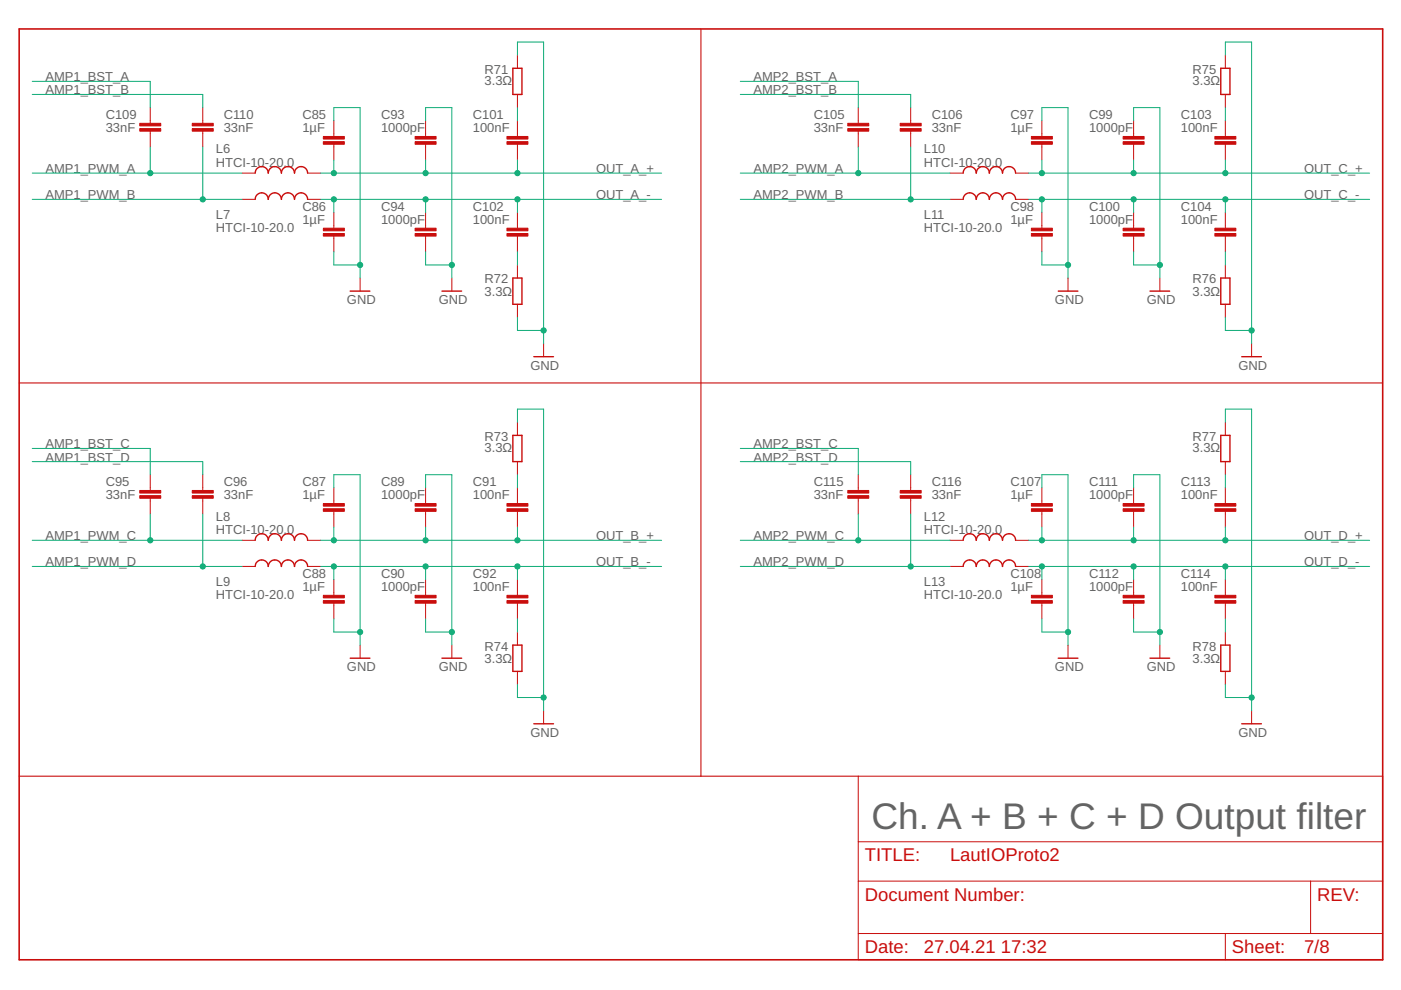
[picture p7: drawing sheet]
<svg xmlns="http://www.w3.org/2000/svg" width="297mm" height="210mm" viewBox="0 0 297 210" stroke-linecap="round" stroke-linejoin="round" font-family="sans-serif">
<path d="M148.6 6.1v158.5M4.1 81.2h289.1M4.1 164.6h177.9" fill="none" stroke="#c90d0c" stroke-width=".23"/>
<path d="M4.1 6.1h289.1v197.4h-289.1z" fill="none" stroke="#c90d0c" stroke-width=".34"/>
<g fill="none" stroke="#c90d0c" stroke-width=".21">
<path d="M109.7 11.7v2.8M259.8 11.7v2.8M31.9 22.8v3.3M31.9 27.8v3.4M43 22.8v3.3M43 27.8v3.4M51.3 36.7h2.8M65.2 36.7h2.8M70.8 25.6v3.3M70.8 30.6v3.3M90.2 25.6v3.3M90.2 30.6v3.3"/>
<path d="M109.7 20v2.8M109.7 25.6v3.3M109.7 30.6v3.3M182 22.8v3.3M182 27.8v3.4M193.1 22.8v3.3M193.1 27.8v3.4M201.4 36.7h2.8M215.3 36.7h2.8M220.9 25.6v3.3M220.9 30.6v3.3M240.3 25.6v3.3"/>
<path d="M240.3 30.6v3.3M259.8 20v2.8M259.8 25.6v3.3M259.8 30.6v3.3M51.3 42.3h2.8M65.2 42.3h2.8M70.8 45v3.4M70.8 50.1v3.3M76.3 58.9v2.8M90.2 45v3.4M90.2 50.1v3.3M95.8 58.9v2.8"/>
<path d="M109.7 45v3.4M109.7 50.1v3.3M109.7 56.2v2.7M201.4 42.3h2.8M215.3 42.3h2.8M220.9 45v3.4M220.9 50.1v3.3M226.4 58.9v2.8M240.3 45v3.4M240.3 50.1v3.3M245.9 58.9v2.8M259.8 45v3.4"/>
<path d="M259.8 50.1v3.3M259.8 56.2v2.7M109.7 64.5v2.8M115.3 72.9v2.7M259.8 64.5v2.8M265.4 72.9v2.7M109.7 89.5v2.8M109.7 97.9v2.7M259.8 89.5v2.8M259.8 97.9v2.7M31.9 100.6v3.4M31.9 105.6v3.4"/>
<path d="M43 100.6v3.4M43 105.6v3.4M51.3 114.6h2.8M65.2 114.6h2.8M70.8 103.4v3.4M70.8 108.4v3.4M90.2 103.4v3.4M90.2 108.4v3.4M109.7 103.4v3.4M109.7 108.4v3.4M182 100.6v3.4M182 105.6v3.4"/>
<path d="M193.1 100.6v3.4M193.1 105.6v3.4M201.4 114.6h2.8M215.3 114.6h2.8M220.9 103.4v3.4M220.9 108.4v3.4M240.3 103.4v3.4M240.3 108.4v3.4M259.8 103.4v3.4M259.8 108.4v3.4M51.3 120.1h2.8M65.2 120.1h2.8"/>
<path d="M70.8 122.9v3.3M70.8 127.9v3.3M76.3 136.8v2.8M90.2 122.9v3.3M90.2 127.9v3.3M95.8 136.8v2.8M109.7 122.9v3.3M109.7 127.9v3.3M109.7 134v2.8M201.4 120.1h2.8M215.3 120.1h2.8M220.9 122.9v3.3"/>
<path d="M220.9 127.9v3.3M226.4 136.8v2.8M240.3 122.9v3.3M240.3 127.9v3.3M245.9 136.8v2.8M259.8 122.9v3.3M259.8 127.9v3.3M259.8 134v2.8M109.7 142.3v2.8M115.3 150.7v2.8M259.8 142.3v2.8M265.4 150.7v2.8"/>
<path d="M182 164.6h111.2v38.9h-111.2zM182 178.5h111.2M182 186.8h111.2M182 197.9h111.2M259.8 197.9v5.6M277.9 186.8v11.1"/>
</g>
<g fill="none" stroke="#c90d0c" stroke-width=".3">
<path d="M108.7 14.5h2v5.5h-2zM258.8 14.5h2v5.5h-2zM54.1 36.7a1.39 1.39 0 0 1 1.4-1.4 1.39 1.39 0 0 1 1.4 1.4 1.4 1.4 0 0 1 1.4-1.4 1.4 1.4 0 0 1 1.4 1.4 1.39 1.39 0 0 1 1.4-1.4 1.39 1.39 0 0 1 1.3 1.4 1.39 1.39 0 0 1 1.4-1.4 1.39 1.39 0 0 1 1.4 1.4M204.2 36.7a1.39 1.39 0 0 1 1.4-1.4 1.39 1.39 0 0 1 1.4 1.4 1.39 1.39 0 0 1 1.4-1.4 1.39 1.39 0 0 1 1.4 1.4 1.4 1.4 0 0 1 1.4-1.4 1.4 1.4 0 0 1 1.4 1.4 1.39 1.39 0 0 1 1.3-1.4 1.39 1.39 0 0 1 1.4 1.4M54.1 42.3a1.39 1.39 0 0 1 1.4-1.4 1.39 1.39 0 0 1 1.4 1.4 1.4 1.4 0 0 1 1.4-1.4 1.4 1.4 0 0 1 1.4 1.4 1.39 1.39 0 0 1 1.4-1.4 1.39 1.39 0 0 1 1.3 1.4 1.39 1.39 0 0 1 1.4-1.4 1.39 1.39 0 0 1 1.4 1.4M108.7 58.9h2v5.6h-2zM204.2 42.3a1.39 1.39 0 0 1 1.4-1.4 1.39 1.39 0 0 1 1.4 1.4 1.39 1.39 0 0 1 1.4-1.4 1.39 1.39 0 0 1 1.4 1.4 1.4 1.4 0 0 1 1.4-1.4 1.4 1.4 0 0 1 1.4 1.4 1.39 1.39 0 0 1 1.3-1.4 1.39 1.39 0 0 1 1.4 1.4M258.8 58.9h2v5.6h-2zM74.3 61.7h4.1M93.7 61.7h4.2M113.2 75.6h4.1M224.4 61.7h4.1"/>
<path d="M243.8 61.7h4.2M263.3 75.6h4.1M108.7 92.3h2v5.6h-2zM258.8 92.3h2v5.6h-2zM54.1 114.6a1.39 1.39 0 0 1 1.4-1.4 1.39 1.39 0 0 1 1.4 1.4 1.4 1.4 0 0 1 1.4-1.4 1.4 1.4 0 0 1 1.4 1.4 1.39 1.39 0 0 1 1.4-1.4 1.39 1.39 0 0 1 1.3 1.4 1.39 1.39 0 0 1 1.4-1.4 1.39 1.39 0 0 1 1.4 1.4M204.2 114.6a1.39 1.39 0 0 1 1.4-1.4 1.39 1.39 0 0 1 1.4 1.4 1.39 1.39 0 0 1 1.4-1.4 1.39 1.39 0 0 1 1.4 1.4 1.4 1.4 0 0 1 1.4-1.4 1.4 1.4 0 0 1 1.4 1.4 1.39 1.39 0 0 1 1.3-1.4 1.39 1.39 0 0 1 1.4 1.4M54.1 120.1a1.39 1.39 0 0 1 1.4-1.4 1.39 1.39 0 0 1 1.4 1.4 1.4 1.4 0 0 1 1.4-1.4 1.4 1.4 0 0 1 1.4 1.4 1.39 1.39 0 0 1 1.4-1.4 1.39 1.39 0 0 1 1.3 1.4 1.39 1.39 0 0 1 1.4-1.4 1.39 1.39 0 0 1 1.4 1.4M74.3 139.6h4.1M93.7 139.6h4.2M108.7 136.8h2v5.5h-2zM204.2 120.1a1.39 1.39 0 0 1 1.4-1.4 1.39 1.39 0 0 1 1.4 1.4 1.39 1.39 0 0 1 1.4-1.4 1.39 1.39 0 0 1 1.4 1.4 1.4 1.4 0 0 1 1.4-1.4 1.4 1.4 0 0 1 1.4 1.4 1.39 1.39 0 0 1 1.3-1.4 1.39 1.39 0 0 1 1.4 1.4M224.4 139.6h4.1"/>
<path d="M243.8 139.6h4.2M258.8 136.8h2v5.5h-2zM113.2 153.5h4.1M263.3 153.5h4.1"/>
</g>
<g fill="#c90d0c" stroke="#c90d0c" stroke-width=".21">
<path d="M68.6 28.9h4.4v.6h-4.4z"/>
<path d="M68.6 30h4.4v.6h-4.4z"/>
<path d="M68.6 49.5h4.4v.6h-4.4z"/>
<path d="M68.6 48.4h4.4v.5h-4.4z"/>
<path d="M88 28.9h4.5v.6h-4.5z"/>
<path d="M88 30h4.5v.6h-4.5z"/>
<path d="M88 49.5h4.5v.6h-4.5z"/>
<path d="M88 48.4h4.5v.5h-4.5z"/>
<path d="M107.5 28.9h4.4v.6h-4.4z"/>
<path d="M107.5 30h4.4v.6h-4.4z"/>
<path d="M107.5 49.5h4.4v.6h-4.4z"/>
<path d="M107.5 48.4h4.4v.5h-4.4z"/>
<path d="M29.6 27.3h4.5v.5h-4.5z"/>
<path d="M29.6 26.1h4.5v.6h-4.5z"/>
<path d="M40.8 27.3h4.4v.5h-4.4z"/>
<path d="M40.8 26.1h4.4v.6h-4.4z"/>
<path d="M68.6 106.8h4.4v.5h-4.4z"/>
<path d="M68.6 107.9h4.4v.5h-4.4z"/>
<path d="M68.6 127.3h4.4v.6h-4.4z"/>
<path d="M68.6 126.2h4.4v.6h-4.4z"/>
<path d="M88 106.8h4.5v.5h-4.5z"/>
<path d="M88 107.9h4.5v.5h-4.5z"/>
<path d="M88 127.3h4.5v.6h-4.5z"/>
<path d="M88 126.2h4.5v.6h-4.5z"/>
<path d="M107.5 106.8h4.4v.5h-4.4z"/>
<path d="M107.5 107.9h4.4v.5h-4.4z"/>
<path d="M107.5 127.3h4.4v.6h-4.4z"/>
<path d="M107.5 126.2h4.4v.6h-4.4z"/>
<path d="M29.6 105.1h4.5v.5h-4.5z"/>
<path d="M29.6 104h4.5v.5h-4.5z"/>
<path d="M40.8 105.1h4.4v.5h-4.4z"/>
<path d="M40.8 104h4.4v.5h-4.4z"/>
<path d="M218.7 28.9h4.4v.6h-4.4z"/>
<path d="M218.7 30h4.4v.6h-4.4z"/>
<path d="M218.7 49.5h4.4v.6h-4.4z"/>
<path d="M218.7 48.4h4.4v.5h-4.4z"/>
<path d="M238.1 28.9h4.5v.6h-4.5z"/>
<path d="M238.1 30h4.5v.6h-4.5z"/>
<path d="M238.1 49.5h4.5v.6h-4.5z"/>
<path d="M238.1 48.4h4.5v.5h-4.5z"/>
<path d="M257.6 28.9h4.4v.6h-4.4z"/>
<path d="M257.6 30h4.4v.6h-4.4z"/>
<path d="M257.6 49.5h4.4v.6h-4.4z"/>
<path d="M257.6 48.4h4.4v.5h-4.4z"/>
<path d="M179.7 27.3h4.5v.5h-4.5z"/>
<path d="M179.7 26.1h4.5v.6h-4.5z"/>
<path d="M190.9 27.3h4.4v.5h-4.4z"/>
<path d="M190.9 26.1h4.4v.6h-4.4z"/>
<path d="M218.7 106.8h4.4v.5h-4.4z"/>
<path d="M218.7 107.9h4.4v.5h-4.4z"/>
<path d="M218.7 127.3h4.4v.6h-4.4z"/>
<path d="M218.7 126.2h4.4v.6h-4.4z"/>
<path d="M238.1 106.8h4.5v.5h-4.5z"/>
<path d="M238.1 107.9h4.5v.5h-4.5z"/>
<path d="M238.1 127.3h4.5v.6h-4.5z"/>
<path d="M238.1 126.2h4.5v.6h-4.5z"/>
<path d="M257.6 106.8h4.4v.5h-4.4z"/>
<path d="M257.6 107.9h4.4v.5h-4.4z"/>
<path d="M257.6 127.3h4.4v.6h-4.4z"/>
<path d="M257.6 126.2h4.4v.6h-4.4z"/>
<path d="M179.7 105.1h4.5v.5h-4.5z"/>
<path d="M179.7 104h4.5v.5h-4.5z"/>
<path d="M190.9 105.1h4.4v.5h-4.4z"/>
<path d="M190.9 104h4.4v.5h-4.4z"/>
</g>
<g fill="none" stroke="#0dab76" stroke-width=".21">
<path d="M6.8 17.3h25.1v5.5M109.7 11.7v-2.8h5.6v64M157 17.3h25v5.5M259.8 11.7v-2.8h5.6v64M6.8 36.7h44.5M6.8 20h36.2v2.8M31.9 31.2v5.5M43 31.2v11.1M68 36.7h72.3M70.8 25.6v-2.8h5.5v36.1M70.8 33.9v2.8M90.2 25.6v-2.8h5.6v36.1"/>
<path d="M90.2 33.9v2.8M109.7 22.8v2.8M109.7 33.9v2.8M157 36.7h44.4M157 20h36.1v2.8M182 31.2v5.5M193.1 31.2v11.1M218.1 36.7h72.3M220.9 25.6v-2.8h5.5v36.1M220.9 33.9v2.8M240.3 25.6v-2.8h5.6v36.1M240.3 33.9v2.8"/>
<path d="M259.8 22.8v2.8M259.8 33.9v2.8M6.8 42.3h44.5M68 42.3h72.3M70.8 42.3v2.7M70.8 53.4v2.8h5.5M90.2 42.3v2.7M90.2 53.4v2.8h5.6M109.7 42.3v2.7M109.7 53.4v2.8M157 42.3h44.4M218.1 42.3h72.3"/>
<path d="M220.9 53.4v2.8h5.5M220.9 42.3v2.7M240.3 53.4v2.8h5.6M240.3 42.3v2.7M259.8 42.3v2.7M259.8 53.4v2.8M109.7 67.3v2.8h5.6M259.8 67.3v2.8h5.6M6.8 95.1h25.1v5.5M6.8 97.9h36.2v2.7M109.7 89.5v-2.8h5.6v64M157 95.1h25v5.5"/>
<path d="M157 97.9h36.1v2.7M259.8 89.5v-2.8h5.6v64M6.8 114.6h44.5M31.9 109v5.6M43 109v11.1M68 114.6h72.3M70.8 103.4v-2.8h5.5v36.2M70.8 111.8v2.8M90.2 103.4v-2.8h5.6v36.2M90.2 111.8v2.8M109.7 100.6v2.8M109.7 111.8v2.8"/>
<path d="M157 114.6h44.4M182 109v5.6M193.1 109v11.1M218.1 114.6h72.3M220.9 103.4v-2.8h5.5v36.2M220.9 111.8v2.8M240.3 103.4v-2.8h5.6v36.2M240.3 111.8v2.8M259.8 100.6v2.8M259.8 111.8v2.8M6.8 120.1h44.5M68 120.1h72.3"/>
<path d="M70.8 120.1v2.8M70.8 131.2v2.8h5.5M90.2 120.1v2.8M90.2 131.2v2.8h5.6M109.7 120.1v2.8M109.7 131.2v2.8M157 120.1h44.4M218.1 120.1h72.3M220.9 131.2v2.8h5.5M220.9 120.1v2.8M240.3 131.2v2.8h5.6M240.3 120.1v2.8"/>
<path d="M259.8 120.1v2.8M259.8 131.2v2.8M109.7 145.1v2.8h5.6M259.8 145.1v2.8h5.6"/>
</g>
<g fill="#0dab76" stroke="#0dab76" stroke-width=".21">
<circle cx="70.8" cy="42.3" r=".55"/>
<circle cx="90.2" cy="42.3" r=".55"/>
<circle cx="109.7" cy="42.3" r=".55"/>
<circle cx="76.3" cy="56.2" r=".55"/>
<circle cx="95.8" cy="56.2" r=".55"/>
<circle cx="115.3" cy="70.1" r=".55"/>
<circle cx="76.3" cy="134" r=".55"/>
<circle cx="95.8" cy="134" r=".55"/>
<circle cx="115.3" cy="147.9" r=".55"/>
<circle cx="226.4" cy="56.2" r=".55"/>
<circle cx="245.9" cy="56.2" r=".55"/>
<circle cx="265.4" cy="70.1" r=".55"/>
<circle cx="226.4" cy="134" r=".55"/>
<circle cx="245.9" cy="134" r=".55"/>
<circle cx="265.4" cy="147.9" r=".55"/>
<circle cx="70.8" cy="36.7" r=".55"/>
<circle cx="90.2" cy="36.7" r=".55"/>
<circle cx="109.7" cy="36.7" r=".55"/>
<circle cx="31.9" cy="36.7" r=".55"/>
<circle cx="43" cy="42.3" r=".55"/>
<circle cx="31.9" cy="114.6" r=".55"/>
<circle cx="43" cy="120.1" r=".55"/>
<circle cx="70.8" cy="114.6" r=".55"/>
<circle cx="90.2" cy="114.6" r=".55"/>
<circle cx="109.7" cy="114.6" r=".55"/>
<circle cx="70.8" cy="120.1" r=".55"/>
<circle cx="90.2" cy="120.1" r=".55"/>
<circle cx="109.7" cy="120.1" r=".55"/>
<circle cx="182" cy="36.7" r=".55"/>
<circle cx="193.1" cy="42.3" r=".55"/>
<circle cx="182" cy="114.6" r=".55"/>
<circle cx="193.1" cy="120.1" r=".55"/>
<circle cx="220.9" cy="36.7" r=".55"/>
<circle cx="240.3" cy="36.7" r=".55"/>
<circle cx="259.8" cy="36.7" r=".55"/>
<circle cx="220.9" cy="42.3" r=".55"/>
<circle cx="240.3" cy="42.3" r=".55"/>
<circle cx="259.8" cy="42.3" r=".55"/>
<circle cx="220.9" cy="114.6" r=".55"/>
<circle cx="240.3" cy="114.6" r=".55"/>
<circle cx="259.8" cy="114.6" r=".55"/>
<circle cx="220.9" cy="120.1" r=".55"/>
<circle cx="240.3" cy="120.1" r=".55"/>
<circle cx="259.8" cy="120.1" r=".55"/>
</g>
<text font-size="7.9" fill="#646464" x="184.8" y="175.7">Ch. A + B + C + D Output filter</text>
<g font-size="3.9" fill="#c90d0c">
<text x="183.4" y="182.6">TITLE:</text>
<text x="201.4" y="182.6">LautIOProto2</text>
<text x="183.4" y="191">Document Number:</text>
<text x="279.3" y="191">REV:</text>
<text x="183.4" y="202.1">Date:</text>
<text x="195.9" y="202.1">27.04.21</text>
<text x="212.2" y="202.1">17:32</text>
<text x="261.2" y="202.1">Sheet:</text>
<text x="276.5" y="202.1">7/8</text>
</g>
<g font-size="2.8" fill="#646464">
<text x="9.6" y="17.3">AMP1_BST_A</text>
<text x="102.7" y="15.6">R71</text>
<text x="159.7" y="17.3">AMP2_BST_A</text>
<text x="252.9" y="15.6">R75</text>
<text x="9.6" y="20">AMP1_BST_B</text>
<text x="102.7" y="18.1">3.3Ω</text>
<text x="159.7" y="20">AMP2_BST_B</text>
<text x="252.9" y="18.1">3.3Ω</text>
<text x="22.4" y="28">33nF</text>
<text x="22.4" y="25.2">C109</text>
<text x="47.4" y="28">33nF</text>
<text x="47.4" y="25.2">C110</text>
<text x="64.1" y="28">1µF</text>
<text x="64.1" y="25.2">C85</text>
<text x="80.8" y="28">1000pF</text>
<text x="80.8" y="25.2">C93</text>
<text x="100.2" y="28">100nF</text>
<text x="100.2" y="25.2">C101</text>
<text x="172.5" y="28">33nF</text>
<text x="172.5" y="25.2">C105</text>
<text x="197.5" y="28">33nF</text>
<text x="197.5" y="25.2">C106</text>
<text x="214.2" y="28">1µF</text>
<text x="214.2" y="25.2">C97</text>
<text x="230.9" y="28">1000pF</text>
<text x="230.9" y="25.2">C99</text>
<text x="250.4" y="28">100nF</text>
<text x="250.4" y="25.2">C103</text>
<text x="45.8" y="35.3">HTCI-10-20.0</text>
<text x="45.8" y="32.5">L6</text>
<text x="195.9" y="35.3">HTCI-10-20.0</text>
<text x="195.9" y="32.5">L10</text>
<text x="9.6" y="36.7">AMP1_PWM_A</text>
<text x="126.4" y="36.7">OUT_A_+</text>
<text x="159.7" y="36.7">AMP2_PWM_A</text>
<text x="276.5" y="36.7">OUT_C_+</text>
<text x="9.6" y="42.3">AMP1_PWM_B</text>
<text x="45.8" y="46.4">L7</text>
<text x="64.1" y="47.4">1µF</text>
<text x="64.1" y="44.6">C86</text>
<text x="80.8" y="47.4">1000pF</text>
<text x="80.8" y="44.6">C94</text>
<text x="100.2" y="47.4">100nF</text>
<text x="100.2" y="44.6">C102</text>
<text x="126.4" y="42.3">OUT_A_-</text>
<text x="159.7" y="42.3">AMP2_PWM_B</text>
<text x="195.9" y="46.4">L11</text>
<text x="214.2" y="47.4">1µF</text>
<text x="214.2" y="44.6">C98</text>
<text x="230.9" y="47.4">1000pF</text>
<text x="230.9" y="44.6">C100</text>
<text x="250.4" y="47.4">100nF</text>
<text x="250.4" y="44.6">C104</text>
<text x="276.5" y="42.3">OUT_C_-</text>
<text x="45.8" y="49.2">HTCI-10-20.0</text>
<text x="195.9" y="49.2">HTCI-10-20.0</text>
<text x="73.6" y="64.5">GND</text>
<text x="93" y="64.5">GND</text>
<text x="102.7" y="62.8">3.3Ω</text>
<text x="102.7" y="60.1">R72</text>
<text x="223.7" y="64.5">GND</text>
<text x="243.1" y="64.5">GND</text>
<text x="252.9" y="62.8">3.3Ω</text>
<text x="252.9" y="60.1">R76</text>
<text x="112.5" y="78.4">GND</text>
<text x="262.6" y="78.4">GND</text>
<text x="9.6" y="95.1">AMP1_BST_C</text>
<text x="102.7" y="95.9">3.3Ω</text>
<text x="102.7" y="93.4">R73</text>
<text x="159.7" y="95.1">AMP2_BST_C</text>
<text x="252.9" y="95.9">3.3Ω</text>
<text x="252.9" y="93.4">R77</text>
<text x="9.6" y="97.9">AMP1_BST_D</text>
<text x="159.7" y="97.9">AMP2_BST_D</text>
<text x="22.4" y="105.8">33nF</text>
<text x="22.4" y="103">C95</text>
<text x="47.4" y="105.8">33nF</text>
<text x="47.4" y="103">C96</text>
<text x="64.1" y="105.8">1µF</text>
<text x="64.1" y="103">C87</text>
<text x="80.8" y="105.8">1000pF</text>
<text x="80.8" y="103">C89</text>
<text x="100.2" y="105.8">100nF</text>
<text x="100.2" y="103">C91</text>
<text x="172.5" y="105.8">33nF</text>
<text x="172.5" y="103">C115</text>
<text x="197.5" y="105.8">33nF</text>
<text x="197.5" y="103">C116</text>
<text x="214.2" y="105.8">1µF</text>
<text x="214.2" y="103">C107</text>
<text x="230.9" y="105.8">1000pF</text>
<text x="230.9" y="103">C111</text>
<text x="250.4" y="105.8">100nF</text>
<text x="250.4" y="103">C113</text>
<text x="45.8" y="113.2">HTCI-10-20.0</text>
<text x="45.8" y="110.4">L8</text>
<text x="195.9" y="113.2">HTCI-10-20.0</text>
<text x="195.9" y="110.4">L12</text>
<text x="9.6" y="114.5">AMP1_PWM_C</text>
<text x="126.4" y="114.5">OUT_B_+</text>
<text x="159.7" y="114.5">AMP2_PWM_C</text>
<text x="276.5" y="114.5">OUT_D_+</text>
<text x="9.6" y="120.1">AMP1_PWM_D</text>
<text x="45.8" y="124.3">L9</text>
<text x="64.1" y="125.2">1µF</text>
<text x="64.1" y="122.5">C88</text>
<text x="80.8" y="125.2">1000pF</text>
<text x="80.8" y="122.5">C90</text>
<text x="100.2" y="125.2">100nF</text>
<text x="100.2" y="122.5">C92</text>
<text x="126.4" y="120.1">OUT_B_-</text>
<text x="159.7" y="120.1">AMP2_PWM_D</text>
<text x="195.9" y="124.3">L13</text>
<text x="214.2" y="125.2">1µF</text>
<text x="214.2" y="122.5">C108</text>
<text x="230.9" y="125.2">1000pF</text>
<text x="230.9" y="122.5">C112</text>
<text x="250.4" y="125.2">100nF</text>
<text x="250.4" y="122.5">C114</text>
<text x="276.5" y="120.1">OUT_D_-</text>
<text x="45.8" y="127.1">HTCI-10-20.0</text>
<text x="195.9" y="127.1">HTCI-10-20.0</text>
<text x="102.7" y="137.9">R74</text>
<text x="252.9" y="137.9">R78</text>
<text x="73.6" y="142.3">GND</text>
<text x="93" y="142.3">GND</text>
<text x="102.7" y="140.7">3.3Ω</text>
<text x="223.7" y="142.3">GND</text>
<text x="243.1" y="142.3">GND</text>
<text x="252.9" y="140.7">3.3Ω</text>
<text x="112.5" y="156.2">GND</text>
<text x="262.6" y="156.2">GND</text>
</g>
</svg>
